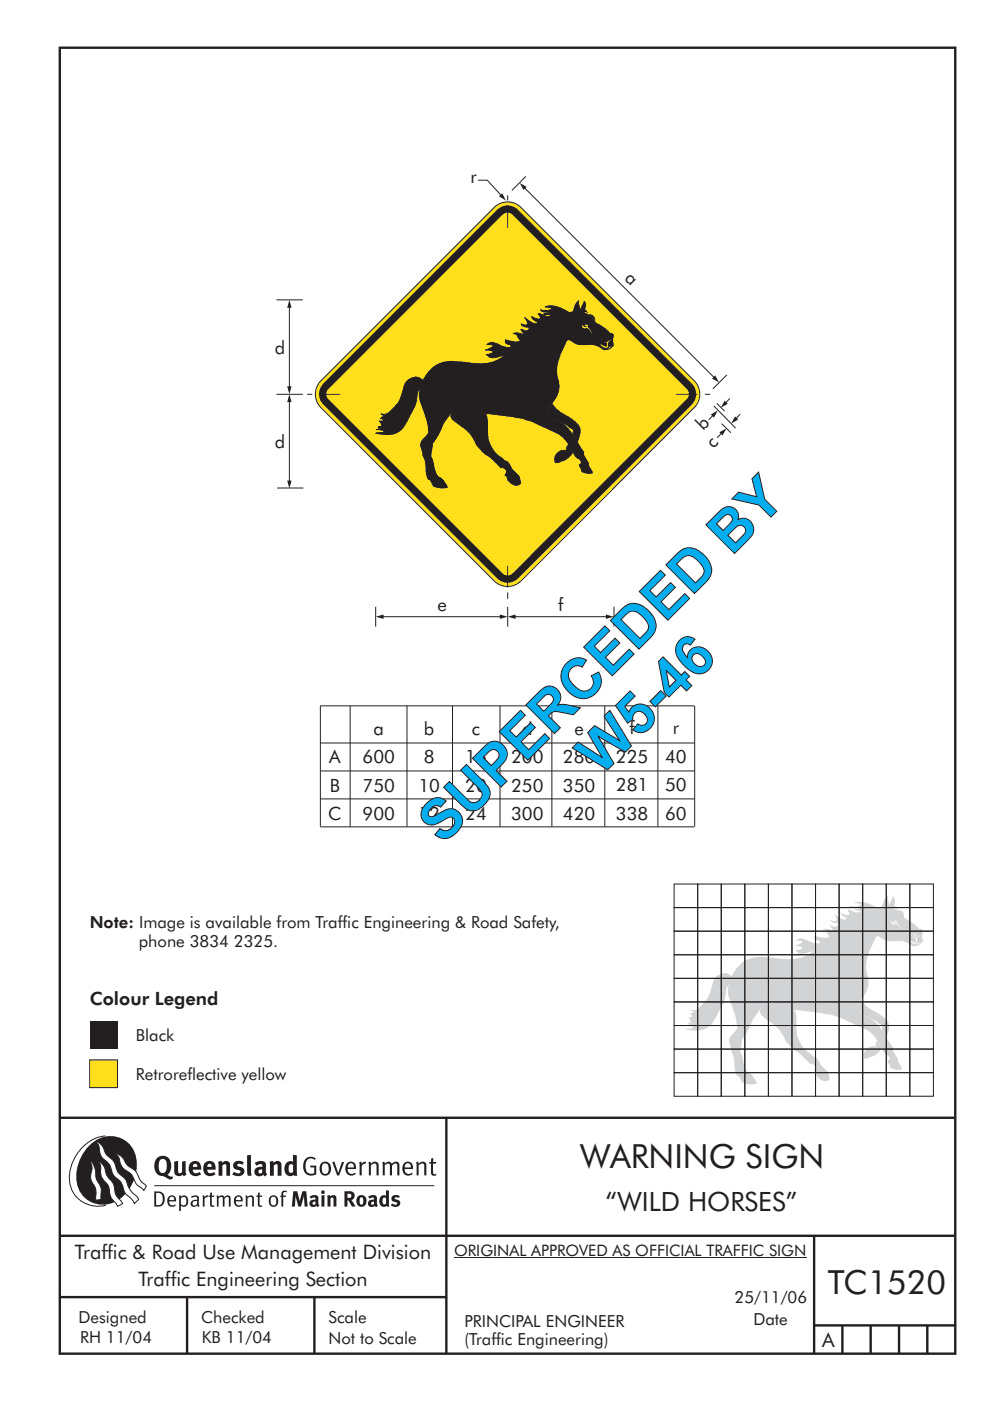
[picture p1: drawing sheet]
<svg xmlns="http://www.w3.org/2000/svg" width="210mm" height="297mm" viewBox="0 0 210 297" stroke-linecap="round" stroke-linejoin="round" font-family="sans-serif">
<g fill="none" stroke="#231f20" stroke-width=".51">
<path d="M12.7 10.1h189.9v276.9h-189.9zM12.7 237h190M94.7 236.9v50.1M12.7 262h190M12.7 275h82M39.7 275v12M66.7 275v12M172.7 262v25M172.7 281h30M178.7 281v6M184.7 281v6M190.7 281v6"/>
<path d="M196.7 281v6"/>
</g>
<path d="M96.3 266.7h74.7" fill="none" stroke="#231f20" stroke-width=".21"/>
<g fill="#231f20">
<path d="M64.9 245.6a1.61 1.61 0 0 1 2.1 0l-.2 .3a1.17 1.17 0 0 0-1.4-.2 1.17 1.17 0 0 0-.6 1.3 1.42 1.42 0 0 0 1.2 1.9l.7-.2v-1.2h-.8l-.1-.4h1.3v1.8a1.82 1.82 0 0 1-2.2 0 1.82 1.82 0 0 1-.6-2.1l.2-.7z" fill-rule="evenodd"/>
<path d="M68.2 246.5a1.77 1.77 0 0 0 .4 2.7 1.39 1.39 0 0 0 1.4-.5 1.39 1.39 0 0 0 .2-1.5 1.19 1.19 0 0 0-2-.7zM68.5 246.8a.83 .83 0 0 1 1 .1 .83 .83 0 0 1 .2 1 .75 .75 0 0 1-.6 1 .75 .75 0 0 1-.8-.8v-1z" fill-rule="evenodd"/>
<path d="M70.5 246.4l.4-.1 .8 2.4 .8-2.3h.5l-1.1 2.8h-.4z" fill-rule="evenodd"/>
<path d="M73.6 246.7a1.74 1.74 0 0 0 .5 2.5h.9l.5-.3-.2-.3a.89 .89 0 0 1-1.1 .2 .89 .89 0 0 1-.4-.9h1.7a1.15 1.15 0 0 0-.5-1.4 1.15 1.15 0 0 0-1.4 .2zM73.9 246.9a.67 .67 0 0 1 .9-.2 .67 .67 0 0 1 .3 .8h-1.3z" fill-rule="evenodd"/>
<path d="M76.2 246.4l.4-.1 .1 .4 .5-.4h.4l-.1 .5a.61 .61 0 0 0-.8 .6v1.8h-.4z" fill-rule="evenodd"/>
<path d="M78.1 246.4l.4-.1 .2 .4a.89 .89 0 0 1 .9-.4 .89 .89 0 0 1 .7 .7v2.2h-.4v-2.2l-.1-.2-.4-.1-.7 .4v2.1h-.5z" fill-rule="evenodd"/>
<path d="M81.1 246.4l.4-.1 .1 .4a.83 .83 0 0 1 .8-.4 .83 .83 0 0 1 .7 .5 .86 .86 0 0 1 .9-.5 .86 .86 0 0 1 .7 .7v2.2h-.4l-.1-2.3a.5 .5 0 0 0-.8 0l-.3 .2v2.1h-.4v-2.2l-.4-.3-.7 .4v2.1h-.4z" fill-rule="evenodd"/>
<path d="M85.7 246.7a1.74 1.74 0 0 0 .5 2.5h.9l.4-.3-.1-.3a.89 .89 0 0 1-1.1 .2 .89 .89 0 0 1-.5-.9h1.8a1.15 1.15 0 0 0-.5-1.4 1.15 1.15 0 0 0-1.4 .2zM86 246.9a.67 .67 0 0 1 .9-.2 .67 .67 0 0 1 .3 .8h-1.4z" fill-rule="evenodd"/>
<path d="M88.2 246.4l.5-.1 .1 .4a.89 .89 0 0 1 .9-.4 .89 .89 0 0 1 .7 .7v2.2h-.4v-2.2l-.1-.2-.3-.1-.8 .4v2.1h-.4z" fill-rule="evenodd"/>
<path d="M91.4 245.6l.5-.1v.9h.7l-.2 .3h-.6l.1 2.1 .1 .1h.5l.1 .3a.71 .71 0 0 1-1.2-.6v-1.9h-.3v-.3h.3z" fill-rule="evenodd"/>
<path d="M37 246.3l.8-.2v2a.46 .46 0 0 0 .2 .6 .46 .46 0 0 0 .6-.2v-2.2l.8-.2v2.4l.2 .5-.6 .4-.2-.3a1.03 1.03 0 0 1-1.2 .2 1.03 1.03 0 0 1-.6-1.1z" fill-rule="evenodd"/>
<path d="M40.4 246.6a1.64 1.64 0 0 0 0 2.3 1.64 1.64 0 0 0 2.3 0l-.4-.4a.78 .78 0 0 1-.9 .3 .78 .78 0 0 1-.5-.8h1.8a1.37 1.37 0 0 0-.6-1.6 1.37 1.37 0 0 0-1.7 .2zM41 246.9a.48 .48 0 0 1 .7-.1 .48 .48 0 0 1 .1 .6h-.9z" fill-rule="evenodd"/>
<path d="M43.5 246.6a1.65 1.65 0 0 0-.2 2 1.65 1.65 0 0 0 1.9 .7l.5-.4-.3-.4a.78 .78 0 0 1-.9 .3 .78 .78 0 0 1-.5-.8h1.7a1.37 1.37 0 0 0-.5-1.6 1.37 1.37 0 0 0-1.7 .2zM44.1 246.9a.48 .48 0 0 1 .6-.1 .48 .48 0 0 1 .2 .6h-.9z" fill-rule="evenodd"/>
<path d="M46.2 246.3l.8-.2 .1 .4a.95 .95 0 0 1 1-.3 .95 .95 0 0 1 .7 .8v2.3h-.8v-2.3l-.3-.2-.5 .3v2.2h-.8z" fill-rule="evenodd"/>
<path d="M49.6 246.5a1.73 1.73 0 0 1 2.1-.1l-.2 .6-.6-.2a.42 .42 0 0 0-.6 .2l.2 .3a1.23 1.23 0 0 1 1.4 1 1.47 1.47 0 0 1-2.3 .9l-.3-.2 .3-.6 .7 .3a.47 .47 0 0 0 .7-.3 .87 .87 0 0 0-1-.5l-.4-.2-.1-.4z" fill-rule="evenodd"/>
<path d="M54 246.6l.4 .6 .3-.2a.62 .62 0 0 1 .9 0v.4a1.21 1.21 0 0 0-1.3 .3 1.21 1.21 0 0 0-.2 1.3 1.19 1.19 0 0 0 1.7 .1l.5 .3 .4-.5-.3-.3v-1.4a.96 .96 0 0 0-1.3-1zM55 248l.6-.1v.7a.43 .43 0 0 1-.7 .1 .43 .43 0 0 1 .1-.7z" fill-rule="evenodd"/>
<path d="M57.1 246.3l.8-.2 .1 .4a.95 .95 0 0 1 1-.3 .95 .95 0 0 1 .7 .8v2.3h-.8v-2.3l-.3-.2-.5 .3v2.2h-.8z" fill-rule="evenodd"/>
<path d="M62.1 244.8l.1 1.5a1.29 1.29 0 0 0-1.4 .2 1.29 1.29 0 0 0-.5 1.3 1.24 1.24 0 0 0 .5 1.4 1.24 1.24 0 0 0 1.5-.1v.2h.8l-.1-4.3zM61.5 246.9l.4-.1 .3 .2v1.5l-.3 .1a.48 .48 0 0 1-.7-.4 1.52 1.52 0 0 1 .3-1.3z" fill-rule="evenodd"/>
<path d="M52.4 245l.8-.2 .2 4.5h-.8l-.1-.2z" fill-rule="evenodd"/>
</g>
<path d="M22.4 240.8a9 9 0 0 0-7.4 10.9 6.2 6.2 0 0 0 7.5 3.8M32.7 251.4h59.4" fill="none" stroke="#231f20" stroke-width=".21"/>
<path d="M19.1 242.7a5.7 5.7 0 0 1 6.5-1.4 5.7 5.7 0 0 1 3.4 5.7 8.6 8.6 0 0 1-6.2 8.3 5.7 5.7 0 0 1-6.6-7 9.9 9.9 0 0 1 2.9-5.6z" fill-rule="evenodd" fill="#231f20"/>
<path d="M24.4 244.5a3.1 3.1 0 0 1 2.3 2.2l.8 .7a3.2 3.2 0 0 1 2 2.4l.4 .6 1.2 1.1-.6 .9-.2-.3a3.5 3.5 0 0 1-1.9-2.1 3.8 3.8 0 0 0-2.1-2.1 3.5 3.5 0 0 1-1-2.3zM20.4 241.9a3.4 3.4 0 0 1 1.9 2.5l.7 .8a3.3 3.3 0 0 1 1.7 2.6 4.4 4.4 0 0 0 1.7 2l.3 .3a6.1 6.1 0 0 0 2.4 3.7l.3 .5-.9 .9a6.1 6.1 0 0 0-2-2.2l-.3-.8a3.6 3.6 0 0 0-1.9-2.8l-.6-1a3.6 3.6 0 0 0-1.9-2.8 3.7 3.7 0 0 1-.8-2.4zM21 246.1a3.4 3.4 0 0 1 1.5 2.7l.6 1a3.8 3.8 0 0 1 1.3 3.1l.4 .7 1.2 1.6-1 .6-.5-.8a3.2 3.2 0 0 1-1.3-2.8 4.3 4.3 0 0 0-1.4-2.2 4.7 4.7 0 0 1-.5-2.9zM19.2 246.1a5.1 5.1 0 0 1 1.2 3.7l.3 .7a3.1 3.1 0 0 1 .7 3l.1 .8-1.2 .2v-.8a3.5 3.5 0 0 0-.9-3.2 3.6 3.6 0 0 1 .1-2.6z" fill-rule="evenodd" fill="#fff" stroke="#231f20" stroke-width=".21"/>
<g fill="#231f20">
<path d="M33.3 245.5a2.51 2.51 0 0 0 .5 3.7l.7 .1a2.79 2.79 0 0 0 2 .7l.3-.5h-.6l-.7-.4a2.56 2.56 0 0 0 0-3.8 1.83 1.83 0 0 0-2.2 .2zM34 245.9a.87 .87 0 0 1 1 0 .87 .87 0 0 1 .4 .9v.4a1.17 1.17 0 0 1-.9 1.5l-.3-.1a2.38 2.38 0 0 1-.2-2.7z" fill-rule="evenodd"/>
<path d="M33.1 252.9v2.6a1.12 1.12 0 0 0 1.2-.3 1.12 1.12 0 0 0 .2-1.2l-.1-.5-.3-.4zM32.7 252.6h1.1a1.67 1.67 0 0 1 1.1 1.7 1.67 1.67 0 0 1-1.2 1.5h-1zM36 253.9l-.1 .5h1.1a.55 .55 0 0 0-.3-.6 .55 .55 0 0 0-.7 .1zM35.8 253.7a.95 .95 0 0 1 1.1-.1 .95 .95 0 0 1 .4 1.1h-1.4a.72 .72 0 0 0 .4 .8 .72 .72 0 0 0 .9-.2l.1 .3a1.15 1.15 0 0 1-1.5 0 1.15 1.15 0 0 1-.3-1.5zM38.4 254.1v1.2a.7 .7 0 0 0 .9 .1 .7 .7 0 0 0 .2-.9 .61 .61 0 0 0-.4-.7 .61 .61 0 0 0-.7 .3zM38 253.5l.3-.1v.4a.95 .95 0 0 1 1.3-.2 .95 .95 0 0 1 .3 1.2 .92 .92 0 0 1-.5 1 .92 .92 0 0 1-1-.2v1.1l-.4 .1zM40.9 254.8a.5 .5 0 0 0 .2 .8 .5 .5 0 0 0 .7-.4v-.6zM40.5 253.7a1 1 0 0 1 1.7 .3v1.4l.2 .2-.2 .3-.4-.3a.78 .78 0 0 1-1.3-.1 .78 .78 0 0 1 .8-1.1h.5a.58 .58 0 0 0-.3-.7 .58 .58 0 0 0-.7 .3zM42.9 253.5l.4-.1 .1 .4 .3-.3 .5-.1-.2 .4a.52 .52 0 0 0-.6 .6v1.4h-.4zM44.6 252.9l.4-.1-.1 .7h.6l-.1 .3h-.5v1.5a.35 .35 0 0 0 .5 .3l.1 .2a.57 .57 0 0 1-.6 .1 .57 .57 0 0 1-.3-.5v-1.6h-.3v-.3h.3zM45.9 253.5l.4-.1 .1 .4 .2-.2a.64 .64 0 0 1 1 .2 .7 .7 0 0 1 .7-.4 .7 .7 0 0 1 .6 .7v1.7h-.4v-1.7l-.3-.3-.6 .3v1.7h-.3v-1.6a.38 .38 0 0 0-.3-.5 .38 .38 0 0 0-.5 .2l-.1 .2v1.7h-.4zM50.2 253.9l-.2 .5h1.1a.55 .55 0 0 0-.2-.6 .55 .55 0 0 0-.7 .1zM49.9 253.7a.95 .95 0 0 1 1.2-.1 .95 .95 0 0 1 .4 1.1h-1.5a.72 .72 0 0 0 .4 .8 .72 .72 0 0 0 .9-.2l.1 .3a1.15 1.15 0 0 1-1.5 0 1.15 1.15 0 0 1-.2-1.5zM52.1 253.5l.3-.1 .1 .4a.72 .72 0 0 1 .8-.4 .72 .72 0 0 1 .6 .6v1.8h-.4v-1.6a.45 .45 0 0 0-.3-.5 .45 .45 0 0 0-.6 .3l-.1 .1v1.7h-.4zM54.7 252.9l.4-.1v.7h.5l-.1 .3h-.4v1.5a.35 .35 0 0 0 .5 .3v.2a.57 .57 0 0 1-.6 .1 .57 .57 0 0 1-.3-.5v-1.6h-.3v-.3h.3zM57.6 253.9l-.2 .7a.65 .65 0 0 0 .2 .8 .65 .65 0 0 0 .9-.2l.1-.1a.93 .93 0 0 0-.8-1.4zM57.3 253.7a1.12 1.12 0 0 1 1.4 .1 1.12 1.12 0 0 1 .2 1.4 1.01 1.01 0 0 1-1.2 .6 1.01 1.01 0 0 1-.7-1.2zM59.9 252.6l.5-.2 .5 .2-.2 .2-.3-.1-.3 .2v.6h.6l-.1 .3h-.5v2h-.4v-2h-.2v-.3h.2zM62.2 252.6l-.3 3.2h.6l.2-2.3 .6 2.3h.5l.7-2.3 .1 2.3h.7l-.3-3.2h-.9l-.5 2.1-.6-2.1zM65.7 253.7l.2 .5a.51 .51 0 0 1 .6-.4 .51 .51 0 0 1 .4 .4v.1a.88 .88 0 0 0-1.1 .4 .88 .88 0 0 0 .2 1.1 .9 .9 0 0 0 1.1-.2l.3 .3 .3-.3-.2-.3v-1.1a.87 .87 0 0 0-.5-.8 .87 .87 0 0 0-.9 .1zM66.4 254.8h.5v.5l-.2 .1h-.2l-.2-.1zM68.2 253.5v2.3h.6v-2.4zM68.1 252.8a.4 .4 0 0 0 .8 0 .4 .4 0 0 0-.8 0zM69.4 253.5l.1 2.3h.6v-1.7a.33 .33 0 0 1 .4-.2 .33 .33 0 0 1 .2 .4v1.5h.7v-1.7a.75 .75 0 0 0-.6-.7 .75 .75 0 0 0-.8 .3l-.1-.3zM73.1 252.6v3.2h.6v-1.3l.3 .2 .6 1.1h.8l-.9-1.4a.94 .94 0 0 0 .7-1 .94 .94 0 0 0-.9-.8zM73.7 253.1a.51 .51 0 0 1 .7 .1 .51 .51 0 0 1-.2 .7l-.5 .1zM75.9 253.7a1.19 1.19 0 0 0-.1 1.7 1.19 1.19 0 0 0 1.7 0 1.19 1.19 0 0 0 0-1.6 1.19 1.19 0 0 0-1.6-.1zM76.5 253.9l.2-.1a.99 .99 0 0 1 0 1.6 1.06 1.06 0 0 1-.2-1.5zM78.1 253.7l.3 .5a.51 .51 0 0 1 .5-.4 .51 .51 0 0 1 .4 .4v.1a.88 .88 0 0 0-1.1 .4 .88 .88 0 0 0 .2 1.1 .9 .9 0 0 0 1.1-.2l.3 .3 .4-.3-.2-.3v-1.1a.87 .87 0 0 0-.5-.8 .87 .87 0 0 0-1 .1zM78.8 254.8h.5v.5l-.1 .1h-.3l-.2-.1zM81.9 252.4v1.1a1.2 1.2 0 0 0-1.4 .6 1.2 1.2 0 0 0 .2 1.4l.5 .4 .8-.2v.1h.6l-.1-3.3zM81.4 253.9l.5 .2-.1 1.1a.46 .46 0 0 1-.6 0 .46 .46 0 0 1-.1-.5zM83.3 253.6a.79 .79 0 0 0-.2 .9 .79 .79 0 0 0 .9 .4 .33 .33 0 0 1 .1 .5 .33 .33 0 0 1-.5 0l-.5-.2-.2 .4a1.15 1.15 0 0 0 1.2 .3 1.15 1.15 0 0 0 .8-1 1.49 1.49 0 0 0-1.2-.8 .4 .4 0 0 1 .3-.3 .4 .4 0 0 1 .4 .1l.2 .1 .2-.4a1.47 1.47 0 0 0-1.5 0z" fill-rule="evenodd"/>
</g>
<path d="M19 216.6h5.9v5.8h-5.9z" fill="#231f20"/>
<path d="M19 224.7h5.9v5.9h-5.9z" fill-rule="evenodd" fill="#ffdf1b" stroke="#231f20" stroke-width=".21"/>
<g fill="none" stroke="#231f20" stroke-width=".21">
<path d="M67.9 157.5h79.3M74.3 149.7v25.6M86.3 149.7v25.6M96 149.7v25.6M106 149.7v25.6M117.1 149.7v25.6M128.3 149.7v25.6M139.5 149.7v25.6M147.3 149.7h-79.4v25.6M147.3 149.7v25.6M67.9 175.3h79.4M67.9 169.4h79.4"/>
<path d="M68.1 163.5h79.2"/>
</g>
<g fill="#d1d3d4">
<path d="M157.1 204.4a6.5 6.5 0 0 1 5.3-1.5l2.2 .3a10.5 10.5 0 0 0 6.8-.8l1-.7a8.7 8.7 0 0 0 6.7-2.9l.5-.7a10.8 10.8 0 0 1 7.4-5.7l.2-.9a2.46 2.46 0 0 1 1.2-1.6l-.1 1 .2 .8 .2 .1 .6-1.8a1.42 1.42 0 0 1 .3 2l.7 .8-.6-.3-.2 .2a3.5 3.5 0 0 1 2.4 2l1.8 1 1.3 1.3 .6 .2 .1 .5-.1 1a1.21 1.21 0 0 1-.7 1.6l-.4 .2-1 .1a4.9 4.9 0 0 0-4.4-1 4.8 4.8 0 0 1-2.8-1.1h-.3a15.8 15.8 0 0 0-2.3 6.3v.9a6.1 6.1 0 0 1 .1 4.4l-.8 1.4-1.7 2a11.8 11.8 0 0 0 4 2.9l1.1 1.1 3 4.6v.7l1 1.6 .2 .9 .7 1.4a2.81 2.81 0 0 1-2.5-.3l-.6-1.5 .5-.3a1.4 1.4 0 0 0-1-1.2l-.9-1.5a7.5 7.5 0 0 0-4.7-4.4 24.3 24.3 0 0 0-6.2-2.4l-6.8-.9-.6 .1-.5-.3a14.1 14.1 0 0 1-5.7-2.3l-.3-.5a7.4 7.4 0 0 1-2 4.5l-.3 .5a14.6 14.6 0 0 1-2.4 4.2l-.1 1.4a2.82 2.82 0 0 0 .3 2.4l.1 .7a3.2 3.2 0 0 0 1.8 3l1.2 1.7a3.8 3.8 0 0 1-3.2-.1l-.1-.2a1.32 1.32 0 0 0-.9-1.1 8.8 8.8 0 0 1-.7-3.9l-.6-1.3-.2-1.2a1.81 1.81 0 0 1 .5-2.5l.9-1.2a19.7 19.7 0 0 0-1.7-6.5 7.4 7.4 0 0 1 2.5-7.2z" fill-rule="evenodd"/>
<path d="M162.1 211.3l-.4 1.6a2.91 2.91 0 0 0-.4 2l.7 .8a10.4 10.4 0 0 1 4.6 5 9.5 9.5 0 0 0 3.3 2.9l1.8 1.9a1.69 1.69 0 0 1 1.3 .6l-.4 1a1.03 1.03 0 0 1 .6 1 1.97 1.97 0 0 0 2.5 .9l.3-.2a3.3 3.3 0 0 0-1.6-2.6l-.7-1.2a1.59 1.59 0 0 0-1.2-1l-.4-.4a6.6 6.6 0 0 1-3.2-4.6l.1 .1-.1-2.2a4.8 4.8 0 0 0-.4-2.6 26.6 26.6 0 0 1-5.9-2.4zM193.9 198.3l.1 .4 .3-.4z" fill-rule="evenodd"/>
<path d="M182.7 212a9.2 9.2 0 0 0 3.9 3.1 4.3 4.3 0 0 1 2 2.2l-.1 1.2-.5 1.5-.6-.9a1.39 1.39 0 0 1-.2-1.6l-.7-.4a3.8 3.8 0 0 0-2-1.3l-1.4-.7-1.8-1.6z" fill-rule="evenodd"/>
<path d="M183.9 222.3l1.1-.5 .7 .1v-.7l.4-.6 .9 1.7-.7 .8a2.79 2.79 0 0 1-1.8 1l-.6 .3h-.6a1.83 1.83 0 0 1 .6-2.1z" fill-rule="evenodd"/>
</g>
<path d="M193.1 198.2a1.38 1.38 0 0 1 1.5-.2 1.59 1.59 0 0 0-1.3 .2l.7 .5 .3-.4-.4 .1v-.3l.5 .2-.4 .5z" fill-rule="evenodd" fill="#fff"/>
<g fill="#d1d3d4">
<path d="M152 207a2.19 2.19 0 0 1 3.2 0l-.8 2.1a2.2 2.2 0 0 0-.5 1.7 16.6 16.6 0 0 1-2.5 5.7 4.2 4.2 0 0 1-4.7 1.9l-1.5-.2 1.8-.3a1.03 1.03 0 0 0-1.2-.4h-.5l1.1-.4-.7-.2 .8-.1a1.29 1.29 0 0 0-.6-1.2h.9l-.1-.4-.5-.1 .5-.4h.4l-.8-.6a1.98 1.98 0 0 0 2.3-.8 9 9 0 0 0 2.7-5.4z" fill-rule="evenodd"/>
<path d="M168.8 199.5a1.68 1.68 0 0 1 2.2-.2l.6 .2a2.71 2.71 0 0 0 2.3 .4 .65 .65 0 0 0-.8-.6l-.4-.4v-.5l.6 .2a2.96 2.96 0 0 0 2.7-.1l-.5-.5a.99 .99 0 0 0-1.2-.9 3.6 3.6 0 0 1 2.4 .2l-.7-1 .3-.1a1.02 1.02 0 0 0 1.3 .1l.3-.5h.2h-.5a1.36 1.36 0 0 1-1.5-.8 1.05 1.05 0 0 0 1.3 .1l-.1-.7-.5-.7 .9 .6a1.95 1.95 0 0 0 1.7 .6l.2-.3-.4-.2a1.28 1.28 0 0 1-.9-.9l.5 .2a1.11 1.11 0 0 0 1.4 .1l-.5-.9 1.1 .3a1.43 1.43 0 0 0 1.7 0l-1.6-.3 1.6-.2-.9-.2a1.24 1.24 0 0 1-1.4-.5l1.1 .2a1.4 1.4 0 0 0 1.3-.4l-.7-.3-.8-.1a5.8 5.8 0 0 1 5 1.2h.2a17.9 17.9 0 0 0-5.9 4 8.2 8.2 0 0 1-7.9 5.1l-1.1 .3a2.22 2.22 0 0 1-2.7-.5 1.32 1.32 0 0 0 1.4-.6l-.8-.3h-.8l1.3-.6 .4-.3-.6-.2z" fill-rule="evenodd"/>
</g>
<path d="M192.8 199.3l1 .5h.4a.58 .58 0 0 0-.2-.8l-.3-.2a.8 .8 0 0 0 1.1-.3l.6-.2a1.21 1.21 0 0 0-.9 1.7 1.21 1.21 0 0 1-1.7-.7z" fill-rule="evenodd" fill="#fff"/>
<path d="M190.3 192.9a1.3 1.3 0 0 1 1.5 1.6l-.5-.7z" fill-rule="evenodd" fill="#d1d3d4"/>
<g fill="#fff">
<path d="M189.1 195.2l.1 .2a.51 .51 0 0 0 .9 .1l.1-.4v.4l-.1 .2 .2 .1a1.67 1.67 0 0 1 .7 1.4 1.63 1.63 0 0 0-1.1-1.4 .52 .52 0 0 1-.7 .1 .52 .52 0 0 1-.1-.7z" fill-rule="evenodd"/>
<path d="M189.7 195.2l.2-.1 .1 .3h-.5z" fill-rule="evenodd"/>
</g>
<path d="M194.6 200l1-.4-.8 .7h-.4z" fill-rule="evenodd" fill="#fff" stroke="#d1d3d4" stroke-width=".21"/>
<g fill="none" stroke="#231f20" stroke-width=".21">
<path d="M143 187.4h5v5h-5zM143 192.4h5v5h-5zM143 197.4h5v5h-5zM148 187.4h5v5h-5zM148 192.4h5v5h-5zM148 197.4h5v5h-5zM153 187.4h5v5h-5zM153 192.4h5v5h-5zM153 197.4h5v5h-5zM158 187.4h5v5h-5zM158 192.4h5v5h-5zM158 197.4h5v5h-5z"/>
<path d="M163 187.4h5v5h-5zM163 192.4h5v5h-5zM163 197.4h5v5h-5zM168 187.4h5v5h-5zM168 192.4h5v5h-5zM168 197.4h5v5h-5zM173 187.4h5v5h-5zM173 192.4h5v5h-5zM173 197.4h5v5h-5zM178 187.4h5v5h-5zM178 192.4h5v5h-5zM178 197.4h5v5h-5z"/>
<path d="M183 187.4h5v5h-5zM183 192.4h5v5h-5zM183 197.4h5v5h-5zM188 187.4h5v5h-5zM188 192.4h5v5h-5zM188 197.4h5v5h-5zM193 187.4h5v5h-5zM193 192.4h5v5h-5zM193 197.4h5v5h-5zM143 202.4h5v5h-5zM143 207.4h5v5h-5zM143 212.4h5v5h-5z"/>
<path d="M143 217.4h5v5h-5zM148 202.4h5v5h-5zM148 207.4h5v5h-5zM148 212.4h5v5h-5zM148 217.4h5v5h-5zM153 202.4h5v5h-5zM153 207.4h5v5h-5zM153 212.4h5v5h-5zM153 217.4h5v5h-5zM158 202.4h5v5h-5zM158 207.4h5v5h-5zM158 212.4h5v5h-5z"/>
<path d="M158 217.4h5v5h-5zM163 202.4h5v5h-5zM163 207.4h5v5h-5zM163 212.4h5v5h-5zM163 217.4h5v5h-5zM168 202.4h5v5h-5zM168 207.4h5v5h-5zM168 212.4h5v5h-5zM168 217.4h5v5h-5zM173 202.4h5v5h-5zM173 207.4h5v5h-5zM173 212.4h5v5h-5z"/>
<path d="M173 217.4h5v5h-5zM178 202.4h5v5h-5zM178 207.4h5v5h-5zM178 212.4h5v5h-5zM178 217.4h5v5h-5zM183 202.4h5v5h-5zM183 207.4h5v5h-5zM183 212.4h5v5h-5zM183 217.4h5v5h-5zM188 202.4h5v5h-5zM188 207.4h5v5h-5zM188 212.4h5v5h-5z"/>
<path d="M188 217.4h5v5h-5zM193 202.4h5v5h-5zM193 207.4h5v5h-5zM193 212.4h5v5h-5zM193 217.4h5v5h-5zM143 222.4h5v5h-5zM143 227.4h5v5h-5zM148 222.4h5v5h-5zM148 227.4h5v5h-5zM153 222.4h5v5h-5zM153 227.4h5v5h-5zM158 222.4h5v5h-5z"/>
<path d="M158 227.4h5v5h-5zM163 222.4h5v5h-5zM163 227.4h5v5h-5zM168 222.4h5v5h-5zM168 227.4h5v5h-5zM173 222.4h5v5h-5zM173 227.4h5v5h-5zM178 222.4h5v5h-5zM178 227.4h5v5h-5zM183 222.4h5v5h-5zM183 227.4h5v5h-5zM188 222.4h5v5h-5z"/>
<path d="M188 227.4h5v5h-5zM193 222.4h5v5h-5zM193 227.4h5v5h-5z"/>
</g>
<path d="M68.1 80.7l36.7-36.7a4 4 0 0 1 5.7 0l36.8 36.7a4 4 0 0 1 0 5.7l-36.8 36.8a4 4 0 0 1-5.7 0l-36.7-36.8a4 4 0 0 1 0-5.7z" fill-rule="evenodd" fill="#ffdf1b" stroke="#231f20" stroke-width=".21"/>
<path d="M68.6 81.4l36.9-36.9a3.1 3.1 0 0 1 4.4 0l36.9 36.9a3.1 3.1 0 0 1 0 4.4l-36.9 36.8a3.1 3.1 0 0 1-4.4 0l-36.9-36.8a3.1 3.1 0 0 1 0-4.4z" fill-rule="evenodd" fill="#231f20"/>
<path d="M106.6 45.5a1.5 1.5 0 0 1 2.1 0l37 37a1.5 1.5 0 0 1 0 2.1l-37 37a1.5 1.5 0 0 1-2.1 0l-37-37a1.5 1.5 0 0 1 0-2.1z" fill-rule="evenodd" fill="#ffdf1b"/>
<path d="M101.4 38.2h2l3.3 3.7" fill="none" stroke="#231f20" stroke-width=".21"/>
<path d="M105.8 41.6l.7-.6 .8 1.5z" fill="#231f20"/>
<path d="M111.5 37.4l-2.9 3M154.2 79.5l-3 3M151.4 86.1l4.6 4.7M152 85.5l1.7 1.7M153.1 89.8l1.9 2M153.5 91.4l-1.4 1.4" fill="none" stroke="#231f20" stroke-width=".21"/>
<path d="M152.6 91.7l1.5-.9-.9 1.5z" fill="#231f20"/>
<path d="M154.8 84.5l-1.3 1.4" fill="none" stroke="#231f20" stroke-width=".21"/>
<path d="M153.7 85l.7 .6-1.5 .9z" fill="#231f20"/>
<path d="M157 87.8l-1.3 1.4" fill="none" stroke="#231f20" stroke-width=".21"/>
<path d="M155.9 88.3l.7 .6-1.5 .9z" fill="#231f20"/>
<path d="M151.7 87.6l-1.4 1.4" fill="none" stroke="#231f20" stroke-width=".21"/>
<path d="M150.8 87.9l1.4-.9-.8 1.5z" fill="#231f20"/>
<path d="M61.4 64.4v18.3M107.7 128.7v4.1M130.2 128.6v4.2" fill="none" stroke="#231f20" stroke-width=".21"/>
<g fill="#231f20">
<path d="M61.4 63.6l.4 1.6h-.9z"/>
<path d="M60.9 81.9h.9l-.4 1.7z"/>
</g>
<path d="M110.8 39.4l41.1 41.1" fill="none" stroke="#231f20" stroke-width=".21"/>
<g fill="#231f20">
<path d="M110.2 38.8l1.5 .8-.6 .7z"/>
<path d="M151.7 79.6l.8 1.5-1.5-.8z"/>
</g>
<path d="M107.7 41.4v1.1M107.7 44.2v4.1M58.6 63.6h5.6M58.6 83.6h5.6M65.1 83.6h1.2M67.6 83.6h4.6M143.4 83.6h4.5M149.5 83.6h1.1M58.8 103.5h5.5M107.7 120v4.5M80.5 130.8h26.3M107.7 125.6v1.4" fill="none" stroke="#231f20" stroke-width=".21"/>
<g fill="#231f20">
<path d="M79.7 130.8l1.7-.5v.9z"/>
<path d="M106 130.3l1.7 .5-1.7 .4z"/>
</g>
<path d="M79.7 128.7v4.1" fill="none" stroke="#231f20" stroke-width=".21"/>
<path d="M91.6 78a6.5 6.5 0 0 1 5.3-1.4l2.2 .2a10.5 10.5 0 0 0 6.7-.7l1.1-.8a8.7 8.7 0 0 0 6.7-2.9l.4-.6a10.8 10.8 0 0 1 7.5-5.8l.2-.8a2.46 2.46 0 0 1 1.2-1.6l-.1 .9 .2 .8 .2 .1 .6-1.7a1.42 1.42 0 0 1 .3 1.9l.7 .9-.6-.3-.3 .1a3.5 3.5 0 0 1 2.4 2l1.8 1.1 1.4 1.2 .6 .2 .1 .5-.1 1a1.21 1.21 0 0 1-.8 1.6l-.4 .2-.9 .1a4.9 4.9 0 0 0-4.4-1 4.8 4.8 0 0 1-2.9-1.1h-.3a15.8 15.8 0 0 0-2.2 6.3v1a6.1 6.1 0 0 1 .1 4.3l-.8 1.4-1.7 2.1a11.8 11.8 0 0 0 3.9 2.8l1.2 1.2 3 4.6v.7l1 1.6 .2 .9 .7 1.3a2.81 2.81 0 0 1-2.5-.3l-.6-1.4 .5-.4a1.4 1.4 0 0 0-1-1.2l-.9-1.5a7.5 7.5 0 0 0-4.8-4.3 24.3 24.3 0 0 0-6.2-2.5l-6.7-.9-.6 .1-.5-.3a14.1 14.1 0 0 1-5.7-2.2l-.3-.5a7.4 7.4 0 0 1-2.1 4.5l-.3 .4a14.6 14.6 0 0 1-2.3 4.3l-.1 1.4a2.82 2.82 0 0 0 .3 2.4l.1 .6a3.2 3.2 0 0 0 1.8 3l1.1 1.8a3.8 3.8 0 0 1-3.1-.2l-.1-.2a1.32 1.32 0 0 0-.9-1.1 8.8 8.8 0 0 1-.8-3.9l-.5-1.2-.2-1.3a1.81 1.81 0 0 1 .5-2.5l.9-1.1a19.7 19.7 0 0 0-1.7-6.6 7.4 7.4 0 0 1 2.5-7.2z" fill-rule="evenodd" fill="#231f20"/>
<g fill="#231f20" stroke="#231f20" stroke-width=".21">
<path d="M96.6 85l-.5 1.6a2.91 2.91 0 0 0-.4 1.9l.7 .8a10.4 10.4 0 0 1 4.7 5 9.6 9.6 0 0 0 3.2 2.9l1.9 2a1.69 1.69 0 0 1 1.3 .6l-.4 .9a1.03 1.03 0 0 1 .6 1 1.97 1.97 0 0 0 2.5 1l.3-.3a3.3 3.3 0 0 0-1.6-2.6l-.7-1.1a1.59 1.59 0 0 0-1.2-1.1l-.4-.3a6.6 6.6 0 0 1-3.2-4.7l.1 .1-.1-2.2a4.8 4.8 0 0 0-.4-2.6 26.6 26.6 0 0 1-5.9-2.4zM128.4 72l.1 .3 .2-.3z" fill-rule="evenodd"/>
<path d="M117.2 85.6a9.2 9.2 0 0 0 3.8 3.1 4.3 4.3 0 0 1 2 2.3v1.1l-.5 1.6-.6-.9a1.39 1.39 0 0 1-.3-1.7l-.6-.4a3.8 3.8 0 0 0-2-1.2l-1.5-.7-1.7-1.6z" fill-rule="evenodd"/>
<path d="M118.4 95.9l1.1-.4h.7v-.7l.4-.6 .9 1.7-.7 .9a2.79 2.79 0 0 1-1.9 1l-.5 .3h-.6a1.83 1.83 0 0 1 .6-2.2z" fill-rule="evenodd"/>
</g>
<path d="M127.6 71.8a1.38 1.38 0 0 1 1.5-.2 1.59 1.59 0 0 0-1.4 .2l.8 .5 .2-.3h-.3l-.1-.2 .6 .2-.4 .4z" fill-rule="evenodd" fill="#ffdf1b" stroke="#231f20" stroke-width=".21"/>
<g fill="#231f20" stroke="#231f20" stroke-width=".21">
<path d="M86.5 80.6a2.19 2.19 0 0 1 3.2 0l-.8 2.1a2.2 2.2 0 0 0-.5 1.7 16.6 16.6 0 0 1-2.6 5.7 4.2 4.2 0 0 1-4.7 2l-1.4-.3 1.8-.2a1.03 1.03 0 0 0-1.3-.5h-.4l1.1-.4-.7-.2 .8-.1a1.29 1.29 0 0 0-.6-1.1h.9l-.1-.5h-.5l.5-.4 .4-.1-.8-.6a1.98 1.98 0 0 0 2.2-.7 9 9 0 0 0 2.8-5.4z" fill-rule="evenodd"/>
<path d="M103.3 73.1a1.68 1.68 0 0 1 2.1-.2l.7 .3a2.71 2.71 0 0 0 2.3 .3 .65 .65 0 0 0-.8-.6l-.4-.4v-.4l.6 .1a2.96 2.96 0 0 0 2.7-.1l-.6-.5a.99 .99 0 0 0-1.1-.9 3.6 3.6 0 0 1 2.3 .2l-.6-1h.2a1.02 1.02 0 0 0 1.3 0l.3-.5h.3h-.6a1.36 1.36 0 0 1-1.4-.8 1.05 1.05 0 0 0 1.3 .2l-.2-.8-.4-.7 .8 .7a1.95 1.95 0 0 0 1.7 .5l.2-.3-.3-.1a1.28 1.28 0 0 1-.9-1l.5 .3a1.11 1.11 0 0 0 1.3 .1l-.5-1 1.1 .3a1.43 1.43 0 0 0 1.8 0l-1.7-.2 1.7-.2-.9-.2a1.24 1.24 0 0 1-1.4-.5l1.1 .1a1.4 1.4 0 0 0 1.2-.4l-.6-.2-.8-.1a5.8 5.8 0 0 1 5 1.1l.1 .1a17.9 17.9 0 0 0-5.8 3.9 8.2 8.2 0 0 1-8 5.2l-1.1 .2a2.22 2.22 0 0 1-2.6-.4 1.32 1.32 0 0 0 1.4-.7l-.8-.2-.8-.1 1.3-.5 .4-.4-.6-.2z" fill-rule="evenodd"/>
</g>
<path d="M127.3 72.9l1 .6h.4a.58 .58 0 0 0-.2-.9l-.3-.1a.8 .8 0 0 0 1-.3l.6-.2a1.21 1.21 0 0 0-.8 1.6 1.21 1.21 0 0 1-1.7-.7z" fill-rule="evenodd" fill="#ffdf1b"/>
<path d="M124.7 66.6a1.3 1.3 0 0 1 1.5 1.5l-.5-.7z" fill-rule="evenodd" fill="#231f20"/>
<g fill="#ffdf1b">
<path d="M123.6 68.8v.2a.51 .51 0 0 0 .9 .1l.1-.3 .1 .3-.2 .2 .2 .1a1.67 1.67 0 0 1 .8 1.4 1.63 1.63 0 0 0-1.1-1.3 .52 .52 0 0 1-.7 0 .52 .52 0 0 1-.1-.7z" fill-rule="evenodd"/>
<path d="M124.2 68.8l.1-.1 .2 .3-.5 .1z" fill-rule="evenodd"/>
</g>
<path d="M129 73.6l1.1-.4-.8 .8h-.4z" fill-rule="evenodd" fill="#ffdf1b" stroke="#231f20" stroke-width=".21"/>
<path d="M61.4 84.4v18.3" fill="none" stroke="#231f20" stroke-width=".21"/>
<g fill="#231f20">
<path d="M61.4 83.6l.4 1.6h-.9z"/>
<path d="M60.9 101.9h.9l-.4 1.6z"/>
</g>
<path d="M108.5 130.8h20.8" fill="none" stroke="#231f20" stroke-width=".21"/>
<g fill="#231f20">
<path d="M128.5 130.3l1.7 .5-1.7 .4z"/>
<path d="M107.7 130.8l1.7-.5v.9z"/>
</g>
<g font-size="12" fill="#00aeef">
<text x="127.4" y="164.7" transform="rotate(-45 127.4 164.7)">W5-46</text>
<text x="93.9" y="179.3" transform="rotate(-45 93.9 179.3)">SUPERCEDED BY</text>
</g>
<g font-size="7.1" fill="#231f20">
<text x="123.1" y="247.6">WARNING SIGN</text>
<text x="175.6" y="274.3">TC1520</text>
</g>
<text font-size="5.6" fill="#231f20" x="128.4" y="256.7">“WILD HORSES”</text>
<g font-size="4.2" fill="#231f20">
<text x="15.9" y="267">Traffic &amp; Road Use Management Division</text>
<text x="29.4" y="272.6">Traffic Engineering Section</text>
<text x="174.4" y="285.6">A</text>
</g>
<g font-size="3.9" fill="#231f20">
<text x="99.8" y="38.8">r</text>
<text x="132.3" y="59.1" transform="rotate(45 132.3 59.1)">a</text>
<text x="58.3" y="75">d</text>
<text x="58.3" y="95">d</text>
<text x="149.1" y="91.5" transform="rotate(-45 149.1 91.5)">b</text>
<text x="151.4" y="95.2" transform="rotate(-50 151.4 95.2)">c</text>
<text x="92.8" y="129.6">e</text>
<text x="118.4" y="129.6">f</text>
<text x="79.2" y="155.8">a</text>
<text x="89.9" y="155.8">b</text>
<text x="100.1" y="155.8">c</text>
<text x="110.7" y="155.8">d</text>
<text x="121.8" y="155.8">e</text>
<text x="133.5" y="155.7">f</text>
<text x="142.7" y="155.7">r</text>
<text x="69.8" y="161.8">A</text>
<text x="76.9" y="161.8">600</text>
<text x="89.9" y="161.8">8</text>
<text x="98.7" y="161.8">16</text>
<text x="108.4" y="161.8">200</text>
<text x="119.4" y="161.8">280</text>
<text x="130.6" y="161.7">225</text>
<text x="141.1" y="161.7">40</text>
<text x="69.9" y="167.8">B</text>
<text x="76.9" y="167.9">750</text>
<text x="88.7" y="167.9">10</text>
<text x="98.7" y="167.9">20</text>
<text x="108.4" y="167.9">250</text>
<text x="119.4" y="167.9">350</text>
<text x="130.6" y="167.8">281</text>
<text x="141.1" y="167.8">50</text>
<text x="69.6" y="173.9">C</text>
<text x="76.9" y="173.9">900</text>
<text x="88.7" y="173.9">12</text>
<text x="98.7" y="173.9">24</text>
<text x="108.4" y="173.9">300</text>
<text x="119.4" y="173.9">420</text>
<text x="130.6" y="173.8">338</text>
<text x="141.1" y="173.8">60</text>
<text x="19" y="213">Colour Legend</text>
</g>
<g font-size="3.5" fill="#231f20">
<text x="19" y="196.6">Note: Image is available from Traffic Engineering &amp; Road Safety,</text>
<text x="29.4" y="200.9">phone 3834 2325.</text>
<text x="28.8" y="220.7">Black</text>
<text x="28.8" y="228.9">Retroreflective yellow</text>
<text x="16.7" y="280.5">Designed</text>
<text x="42.7" y="280.5">Checked</text>
<text x="69.7" y="280.5">Scale</text>
<text x="98.5" y="281.4">PRINCIPAL ENGINEER</text>
<text x="155.8" y="276.3">25/11/06</text>
<text x="159.8" y="281">Date</text>
<text x="17" y="284.8">RH 11/04</text>
<text x="42.8" y="284.8">KB 11/04</text>
<text x="69.7" y="285">Not to Scale</text>
<text x="98.5" y="285.1">(Traffic Engineering)</text>
</g>
<text font-size="3.4" fill="#231f20" x="96.3" y="266.3">ORIGINAL APPROVED AS OFFICIAL TRAFFIC SIGN</text>
</svg>
